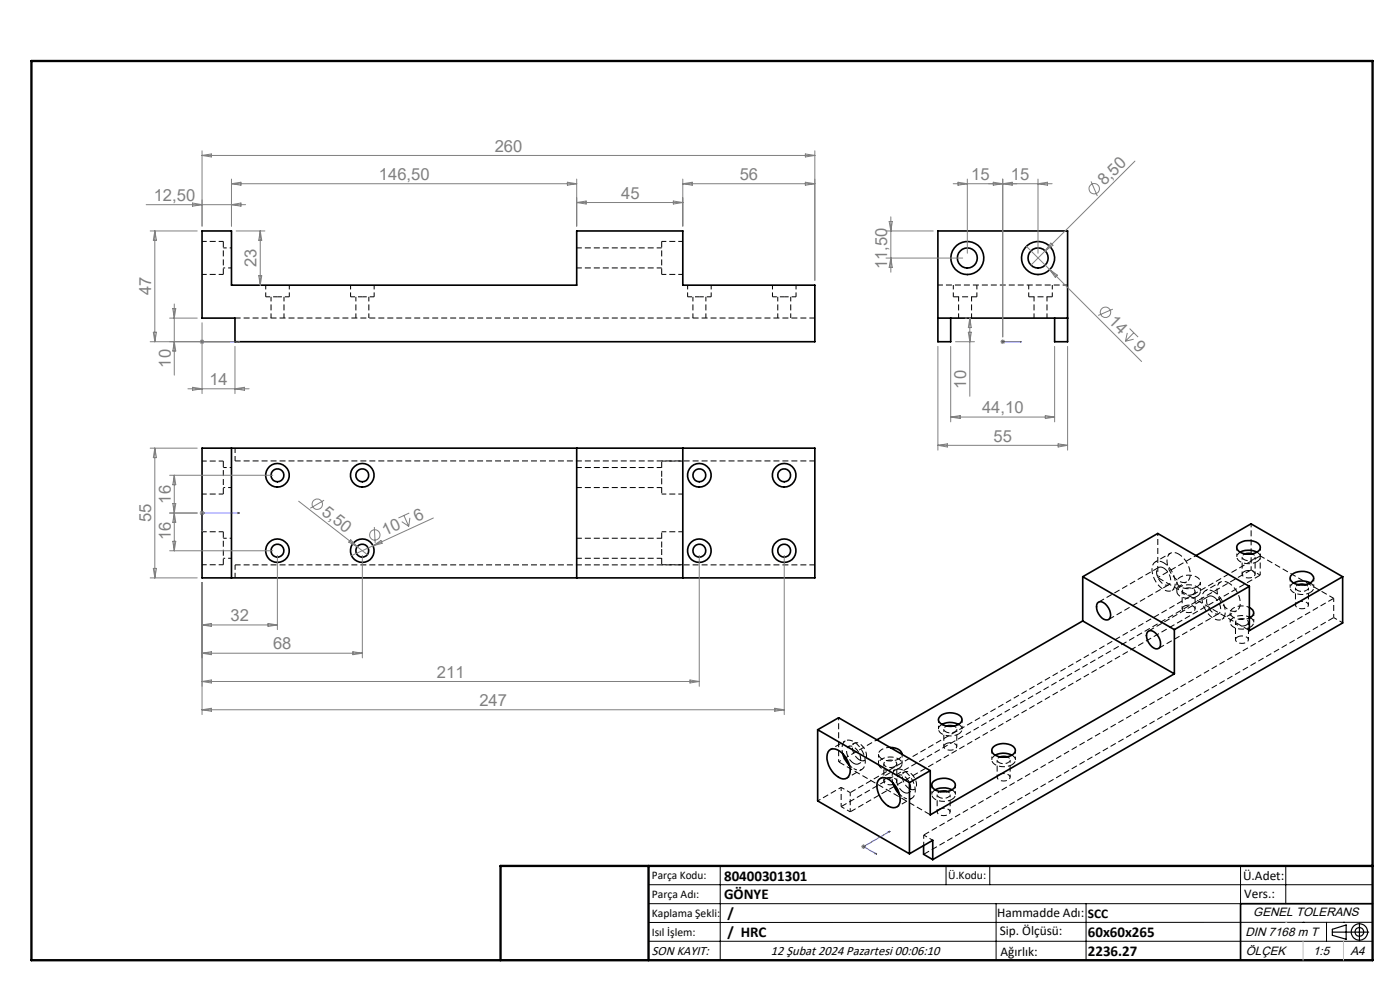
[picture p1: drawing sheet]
<svg xmlns="http://www.w3.org/2000/svg" width="297mm" height="210mm" viewBox="0 0 297 210" stroke-linecap="round" stroke-linejoin="round" font-family="sans-serif">
<path d="M172.9 67.5h-123M49.9 97.8h123M172.9 119.8h-123M246.9 120.5a2.87 2.87 0 0 1 1.3 3.3 1.33 1.33 0 0 1-2.1-.5 2.25 2.25 0 0 1-.3-2.9l.7-.1 .4 .2M253.9 124.5a1.12 1.12 0 0 0 .8-1.2 1.12 1.12 0 0 0-1-1 3.4 3.4 0 0 0-3.9 .7 1.37 1.37 0 0 0 1.3 1.8 4 4 0 0 0 2.8-.3M253.9 126.5a1.12 1.12 0 0 0 .8-1.2 1.12 1.12 0 0 0-1-1 3.4 3.4 0 0 0-3.9 .8 1.37 1.37 0 0 0 1.3 1.7 4 4 0 0 0 2.8-.3M257.5 126.6a2.87 2.87 0 0 1 1.3 3.4 1.33 1.33 0 0 1-2.1-.6 2.25 2.25 0 0 1-.3-2.9l.7-.1 .4 .2M181.1 161.9a.92 .92 0 0 0 1.1 .1 .92 .92 0 0 0 .4-1 2.87 2.87 0 0 0-2.3-2.8 1.33 1.33 0 0 0-.5 2.1 3.3 3.3 0 0 0 1.3 1.6M182.3 161.2a.92 .92 0 0 0 1.1 .1 .92 .92 0 0 0 .4-1 2.87 2.87 0 0 0-2.2-2.8 1.33 1.33 0 0 0-.6 2.1 3.3 3.3 0 0 0 1.3 1.6M190.6 163a1.12 1.12 0 0 0 .8-1.1 1.12 1.12 0 0 0-1-1 3.4 3.4 0 0 0-3.9 .7 1.37 1.37 0 0 0 1.3 1.7 4 4 0 0 0 2.8-.3M191.7 168a.92 .92 0 0 0 1.1 .1 .92 .92 0 0 0 .4-.9 2.87 2.87 0 0 0-2.3-2.8 1.33 1.33 0 0 0-.5 2 3.3 3.3 0 0 0 1.3 1.6M192.9 167.3a.92 .92 0 0 0 1.1 .1 .92 .92 0 0 0 .4-.9 2.87 2.87 0 0 0-2.2-2.9 1.33 1.33 0 0 0-.6 2.1 3.3 3.3 0 0 0 1.3 1.6" fill="none" stroke="#000" stroke-width=".21" stroke-dasharray="1.3 .6" stroke-dashoffset=".1" stroke-linecap="butt"/>
<g fill="none" stroke="#000" stroke-width=".21" stroke-dasharray="1.3 .6" stroke-linecap="butt">
<path d="M47.4 58.2v-7M140.4 51.2v7M202.2 63h5M218.2 63h5M47.4 104.8v-7M47.4 119.8v-7M235.2 131.4l12.7-7.3M245.8 120.4l-12.7 7.3M245.8 137.5l12.7-7.3M251.2 128.6a1.73 1.73 0 0 1 2.3 .5 1.61 1.61 0 0 1-2.7 .2l.1-.5 .3-.2M253.1 126l.4-.4a1.3 1.3 0 0 0-1.7-.9 .84 .84 0 0 0-.9 1.1 1.94 1.94 0 0 0 2.2 .2M256.4 126.5l-12.7 7.3"/>
<path d="M262.5 135.1a1.73 1.73 0 0 1 2.3 .6 1.61 1.61 0 0 1-2.7 .1l.1-.5 .3-.2M263.9 121.2a1.73 1.73 0 0 1 2.4 .6 1.61 1.61 0 0 1-2.8 .2l.2-.5 .2-.3M264.4 132.6l.4-.5a1.3 1.3 0 0 0-1.7-.8 .84 .84 0 0 0-.9 1 1.94 1.94 0 0 0 2.2 .3M265.4 120.9l-87 50.2M275.2 127.8a1.73 1.73 0 0 1 2.4 .5 1.61 1.61 0 0 1-2.7 .2l.1-.5 .2-.2M282.9 126.9l-86.9 50.2M282.9 131l-86.9 50.2M200.6 157.8a1.73 1.73 0 0 1 2.4 .5 1.61 1.61 0 0 1-2.7 .2l.1-.5 .2-.2M180.4 172.2l86.9-50.2M180.4 168.1l86.9-50.2M187.9 165.1a1.73 1.73 0 0 1 2.3 .6 1.61 1.61 0 0 1-2.7 .2v-.3l.4-.5M189.8 162.6l.4-.5a1.3 1.3 0 0 0-1.7-.8 .84 .84 0 0 0-.9 1 1.94 1.94 0 0 0 2.2 .3"/>
<path d="M199.2 171.7a1.73 1.73 0 0 1 2.4 .5 1.61 1.61 0 0 1-2.8 .2l.2-.5 .2-.2M211.9 164.3a1.73 1.73 0 0 1 2.4 .5 1.61 1.61 0 0 1-2.7 .2l.1-.5 .2-.2"/>
</g>
<g fill="none" stroke="#000" stroke-width=".21" stroke-dasharray="1.3 .6" stroke-dashoffset=".3" stroke-linecap="butt">
<path d="M42.9 58.2h4.5M47.4 51.2h-4.5M140.4 58.2h4.5M144.9 51.2h-4.5M56.4 63h2.5M56.4 60.5v2.5M57.5 63v4.5M58.9 63h2.5M60.2 67.5v-4.5M61.4 63v-2.5M74.4 63h2.5M74.4 60.5v2.5"/>
<path d="M75.5 63v4.5M76.9 63h2.5M78.2 67.5v-4.5M79.4 63v-2.5M145.9 63h2.5M145.9 60.5v2.5M147 63v4.5M148.4 63h2.5M149.7 67.5v-4.5M150.9 63v-2.5M163.9 63h2.5M163.9 60.5v2.5"/>
<path d="M165 63v4.5M166.4 63h2.5M167.7 67.5v-4.5M168.9 63v-2.5M202.2 60.5v2.5M203.4 63v4.5M206.1 67.5v-4.5M207.2 63v-2.5M218.2 60.5v2.5M219.4 63v4.5M222.1 67.5v-4.5M223.2 63v-2.5"/>
<path d="M47.4 97.8h-4.5M144.9 97.8h-4.5M42.9 104.8h4.5M42.9 119.8h4.5M47.4 112.8h-4.5M140.4 104.8h4.5M140.4 119.8h4.5M144.9 112.8h-4.5M263.1 117.1a1.12 1.12 0 0 0-.7 1.2 1.12 1.12 0 0 0 .9 1 4 4 0 0 0 3.4-.1M266.7 119.2a1.08 1.08 0 0 0 .7-1.1 1.08 1.08 0 0 0-.7-1M265.2 133a1.08 1.08 0 0 0 .8-1 1.08 1.08 0 0 0-.8-1M274.4 123.6a1.12 1.12 0 0 0-.7 1.2 1.12 1.12 0 0 0 1 1 4 4 0 0 0 3.3-.1"/>
<path d="M278 125.7a1.08 1.08 0 0 0 .7-1 1.08 1.08 0 0 0-.7-1.1M199.8 153.6a1.12 1.12 0 0 0-.7 1.2 1.12 1.12 0 0 0 1 1 4 4 0 0 0 3.3-.1M203.4 155.7a1.08 1.08 0 0 0 .7-1 1.08 1.08 0 0 0-.7-1.1M198.4 167.5a1.12 1.12 0 0 0-.7 1.2 1.12 1.12 0 0 0 .9 1 4 4 0 0 0 3.4-.1M202 169.6a1.08 1.08 0 0 0 .7-1.1 1.08 1.08 0 0 0-.7-1M211.1 160.2a1.12 1.12 0 0 0-.7 1.1 1.12 1.12 0 0 0 1 1 4 4 0 0 0 3.3-.1M214.7 162.2a1.08 1.08 0 0 0 .7-1 1.08 1.08 0 0 0-.7-1"/>
</g>
<path d="M122.4 56.8h18M140.4 52.6h-18M199 60.5h27.5M49.9 97.8v-2.8M140.4 99.2h-18M122.4 103.4h18M122.4 118.4h18M140.4 114.2h-18M267.3 117.9l15.6 9M49.9 122.5v-2.7" fill="none" stroke="#000" stroke-width=".21" stroke-dasharray="1.3 .6" stroke-dashoffset=".2" stroke-linecap="butt"/>
<path d="M47.4 56.8h1.7M49.1 52.6h-1.7M49.1 99.2h-1.7M47.4 103.4h1.7M47.4 118.4h1.7M49.1 114.2h-1.7" fill="none" stroke="#000" stroke-width=".21" stroke-dasharray="1.3 .6" stroke-dashoffset=".9" stroke-linecap="butt"/>
<g fill="none" stroke="#000" stroke-width=".35">
<path d="M42.9 49h6.2v11.5h73.2v-11.5h22.6v11.5h28v12h-123.1v-5h-6.9zM199 67.5h27.5M201.7 67.5v5h-2.7v-23.5h27.5v23.5h-2.8v-5M42.9 95.1h130v27.5h-130zM49.1 95.1v27.5M122.3 95.1v27.5M144.9 95.1v27.5M253.7 117.9l11.7-6.8 19.4 11.2M262.7 115.3a3.6 3.6 0 0 1 4.5 .2 1 1 0 0 1-.6 1.6 3.5 3.5 0 0 1-4-.4 .95 .95 0 0 1 .1-1.4zM263.1 117.1a4.2 4.2 0 0 1 3.5 0M264.1 117.5l.8-.1 .7 .1M229.7 131.7l-43.7 25.2"/>
<path d="M229.7 131.7l19.4 11.2M229.7 122.3l19.4 11.3M229.7 122.3l15.9-9.1 19.4 11.2M229.7 122.3v9.4M232.8 127.9a1.31 1.31 0 0 1 2 .6 2.26 2.26 0 0 1 .4 2.9 2.37 2.37 0 0 1-2.5-2.2zM243.4 134.1a1.31 1.31 0 0 1 2.1 .5 2.22 2.22 0 0 1 .3 2.9 1.86 1.86 0 0 1-2.1-1.2 2.38 2.38 0 0 1-.3-2.2zM249.1 133.6v9.3M265 128.9a1.15 1.15 0 0 1 1 1.1 1.15 1.15 0 0 1-1 1.1M265 124.4l-15.9 9.2M265 130.9l.2 .1M274 121.9a3.5 3.5 0 0 1 4.4 .2 1.21 1.21 0 0 1-.9 1.8 3.1 3.1 0 0 1-3.8-1l.1-.7zM274.4 123.7a3.9 3.9 0 0 1 3.6 0"/>
<path d="M275.4 124l.8-.1 .7 .1M284.8 122.3l-19.8 11.5v-9.4M284.8 122.3v9.8l-86.9 50.2M173.5 154.8l19.4 11.2M173.5 154.8v15.1l19.4 11.2M173.5 154.8l4.4-2.5 19.4 11.2M175.9 159.2a2.05 2.05 0 0 1 2.7 .5 4.8 4.8 0 0 1 1.6 4.7 1.41 1.41 0 0 1-2.3 .5 4.8 4.8 0 0 1-2.2-5.4zM178.8 159.8a5.8 5.8 0 0 0 1.4 2.6M188.8 158.6a2.26 2.26 0 0 1 2.5 1.4M199.5 151.9a3.5 3.5 0 0 1 4.4 .1 1.21 1.21 0 0 1-1 1.9 3.2 3.2 0 0 1-3.8-1v-.3zM199.8 153.7a3.9 3.9 0 0 1 3.5 0M200.8 154h1.5"/>
<path d="M210.7 158.4a3.5 3.5 0 0 1 4.5 .2 1.18 1.18 0 0 1-1 1.8 3.1 3.1 0 0 1-3.8-1l.1-.7zM249.1 142.9l-51.8 30v-9.4M186.5 165.3a1.98 1.98 0 0 1 2.7 .6 4.9 4.9 0 0 1 1.6 4.6 1.5 1.5 0 0 1-2.3 .5 5.4 5.4 0 0 1-2.4-5zM189.4 166l.5 1.2 .9 1.3M192.9 166v15.1M195.9 179.4v1.8l2 1.1M197.3 163.5l-4.4 2.5M198 165.8a3.6 3.6 0 0 1 4.5 .1 1 1 0 0 1-.6 1.6 3.5 3.5 0 0 1-4-.4 .95 .95 0 0 1 .1-1.3zM198.4 167.5a4.2 4.2 0 0 1 3.5 0M199.4 167.9l.8-.1 .7 .1M211.1 160.2a3.9 3.9 0 0 1 3.6 0M212.2 160.5h1.4"/>
<path d="M192.9 181.1l5-2.8v4M291.2 191.7h-28v12"/>
<circle cx="205.2" cy="54.7" r="2.13"/>
<circle cx="205.2" cy="54.7" r="3.5"/>
<circle cx="220.2" cy="54.7" r="2.14"/>
<circle cx="220.2" cy="54.7" r="3.5"/>
<circle cx="58.9" cy="116.8" r="1.38"/>
<circle cx="58.9" cy="116.8" r="2.5"/>
<circle cx="58.9" cy="100.8" r="2.5"/>
<circle cx="58.9" cy="100.8" r="1.37"/>
<circle cx="76.8" cy="116.8" r="1.38"/>
<circle cx="76.9" cy="116.8" r="2.5"/>
<circle cx="76.9" cy="100.8" r="2.5"/>
<circle cx="76.9" cy="100.8" r="1.37"/>
<circle cx="148.4" cy="116.8" r="1.38"/>
<circle cx="148.4" cy="116.8" r="2.5"/>
<circle cx="148.4" cy="100.8" r="2.5"/>
<circle cx="148.4" cy="100.8" r="1.37"/>
<circle cx="166.3" cy="116.8" r="1.38"/>
<circle cx="166.4" cy="116.8" r="2.5"/>
<circle cx="166.4" cy="100.8" r="2.5"/>
<circle cx="166.4" cy="100.8" r="1.37"/>
</g>
<path d="M140.4 97.8v3.5M140.4 101.3v3.5M140.4 116.3v3.5M140.4 112.8v3.5" fill="none" stroke="#000" stroke-width=".21" stroke-dasharray="1.3 .6" stroke-dashoffset="-.2" stroke-linecap="butt"/>
<g fill="none" stroke="#000" stroke-width=".21" stroke-dasharray="1.3 .6" stroke-dashoffset=".5" stroke-linecap="butt">
<path d="M265.4 111.1v9.8M267.3 117.9v4.1M265.1 130.9a3.5 3.5 0 0 0-4 .7 1.37 1.37 0 0 0 1.3 1.7 4 4 0 0 0 2.8-.3M267.3 122l-1.9-1.1M282.9 126.9v4.1M284.9 132.1l-2-1.1M178.4 167v4.1M180.2 162.4l.9 .6M180.4 168.1v4.1M180.4 172.2l-2-1.1M180.4 168.1l-2-1.1M181.1 163a1.53 1.53 0 0 0 1.8 .2 1.53 1.53 0 0 0 .7-1.7 5.2 5.2 0 0 0-3.2-4.5 1.42 1.42 0 0 0-1.8 1.6l.2 1.2"/>
<path d="M190.8 168.5l.9 .7M191.7 169.2a1.53 1.53 0 0 0 1.8 .1 1.53 1.53 0 0 0 .7-1.7 5.2 5.2 0 0 0-3.2-4.5 1.42 1.42 0 0 0-1.8 1.6l.2 1.3M196 179.4v-2.3M197.9 178.2l-1.9-1.1"/>
</g>
<g fill="none" stroke="#000" stroke-width=".21" stroke-dasharray="1.3 .6" stroke-dashoffset=".7" stroke-linecap="butt">
<path d="M245.6 113.1v9.4M248.3 117.3l-3.2 1.9M263.5 118.1v3.7M264.1 117.5a.64 .64 0 0 0-.5 .9 1.94 1.94 0 0 0 2.3 .3M245.6 122.5l8.2-4.7M248.6 125.2l3.2-1.8M250.8 125.5v3.7M253.5 129.2v-3.7M258.9 123.5l-3.2 1.8M259.2 131.4l3.2-1.9M262.1 132v3.7M264.8 135.7v-3.7"/>
<path d="M266.3 121.8v-3.7M274.8 124.7v3.6M275.4 124a.64 .64 0 0 0-.5 1 1.94 1.94 0 0 0 2.3 .2M277.6 128.3v-3.6M177.9 152.2v9.4M179.3 157.1l-3.1 1.9M181.3 157.6l-1.3 .7M200.2 154.7v3.6M200.8 154a.64 .64 0 0 0-.5 1 1.94 1.94 0 0 0 2.3 .2M203 158.3v-3.6M177.9 161.6l8.1-4.7M179.7 165l3.1-1.8"/>
<path d="M182.2 162l1.2-.7M187.5 162v3.7M190 163.3l-3.2 1.8M190.2 165.7v-3.7M190.3 171.2l3.2-1.9M190.6 161a1.2 1.2 0 0 0 .8-1M191.9 163.7l-1.3 .8M192.8 168.1l1.2-.7M198.8 168.5v3.7M199.4 167.9a.64 .64 0 0 0-.5 .9 1.94 1.94 0 0 0 2.3 .3M201.6 172.2v-3.7M211.5 161.2v3.7"/>
<path d="M212.2 160.5l-.1 .1a.64 .64 0 0 0-.5 .9 1.94 1.94 0 0 0 2.3 .3M214.3 164.9v-3.7"/>
</g>
<path d="M246.9 119.4a4.9 4.9 0 0 1 2.2 5.4 1.59 1.59 0 0 1-2.5 .1 5.1 5.1 0 0 1-2.1-5 1.46 1.46 0 0 1 2.4-.5M250 117.5a4.9 4.9 0 0 1 2.3 5.4 1.59 1.59 0 0 1-2.5 .2 5.1 5.1 0 0 1-2.1-5.1 1.46 1.46 0 0 1 2.3-.5M257.5 125.5a4.9 4.9 0 0 1 2.2 5.4 1.59 1.59 0 0 1-2.5 .1 5.1 5.1 0 0 1-2.1-5 1.46 1.46 0 0 1 2.4-.5M260.6 123.6a4.9 4.9 0 0 1 2.3 5.4 1.59 1.59 0 0 1-2.5 .2 5.1 5.1 0 0 1-2.1-5 1.46 1.46 0 0 1 2.3-.6M188.9 158.5h-.2a2.22 2.22 0 0 0-2.3 1.4 1.88 1.88 0 0 0 2 1.5 3.8 3.8 0 0 0 2.2-.4" fill="none" stroke="#000" stroke-width=".21" stroke-dasharray="1.3 .6" stroke-dashoffset=".4" stroke-linecap="butt"/>
<path d="M245.6 122.5l19.5 11.2M177.9 161.6l19.5 11.2" fill="none" stroke="#000" stroke-width=".21" stroke-dasharray="1.3 .6" stroke-dashoffset="-.1" stroke-linecap="butt"/>
<g fill="none" stroke="#000" stroke-width=".21" stroke-dasharray="1.3 .6" stroke-dashoffset=".6" stroke-linecap="butt">
<path d="M262.4 116.1v2M267.4 118.1v-2M249.7 123.4v2.1M254.7 125.5v-2.1M261 130v2M265.1 128.9a3.5 3.5 0 0 0-4 .6 1.37 1.37 0 0 0 1.3 1.8 4.1 4.1 0 0 0 2.7-.2M266 132v-2M273.7 122.6v2.1M278.7 124.7v-2.1M186.4 160v2M199.1 152.6v2.1M204.1 154.7v-2.1"/>
<path d="M210.4 159.2v2M173.5 169.9l4.9-2.9M191.4 162v-2M197.7 166.5v2M202.7 168.5v-2M215.4 161.2v-2"/>
</g>
<path d="M265.9 118.7l.4-.5a.78 .78 0 0 0-.7-.7M277.2 125.2l.4-.4a.78 .78 0 0 0-.6-.8M202.6 155.2l.4-.4a.78 .78 0 0 0-.6-.8M201.2 169.1l.4-.5a.78 .78 0 0 0-.7-.7M213.9 161.8l.4-.5a.78 .78 0 0 0-.6-.8" fill="none" stroke="#000" stroke-width=".21" stroke-dasharray="1.3 .6" stroke-dashoffset=".8" stroke-linecap="butt"/>
<g fill="none" stroke="#808080" stroke-width=".21">
<path d="M42.9 32v16M42.9 33h130M42.9 33l1.9-.3v.6zM49.1 39h73.2M49.1 38v10M49.1 39l2-.3v.6zM120.4 38.7l1.9 .3-1.9 .3zM122.3 38v10M144.9 39h28M144.9 38v10M144.9 39l2-.3v.6zM170.9 32.7l2 .3-2 .3z"/>
<path d="M170.9 38.7l2 .3-2 .3zM172.9 32v27.5M203.2 38.7l2 .3-2 .3zM205.2 38v15.7M210.7 38.7l4 .6v-.6l-4 .6zM212.7 38v33.5M220.2 38v15.7M220.2 39l2-.3v.6zM223.2 39h-21M231.5 38.5l1.3 3.1M240.8 34.2l-22.1 22M31 43.4h21.1"/>
<path d="M31.9 49h9.9M32.8 49v23.5M32.8 49l.4 2h-.7zM40.9 43.1l2 .3-2 .3zM49.1 43.4l2-.3v.6zM50.1 49h6.1M54.9 58.5h.6l-.3 2zM55.2 49l.3 2h-.6zM55.2 49v11.5M122.3 43h22.6M122.3 43l2.1-.4v.7zM142.8 42.6l2.1 .4-2.1 .3z"/>
<path d="M188 49h10M188 54.7h16.2M188.6 47h.7l-.3 2zM189 46v11.7M189 54.7l.3 2h-.7zM217.7 52.2l24.5 24.5M222.7 57.2l1.6 1.2-.4 .4zM222.9 51.6l.5 .4-1.7 1.2zM31.9 72.5h17M32.5 70.5h.7l-.4 2zM36 67.5h5.8M36.7 65.5h.6l-.3 2z"/>
<path d="M37 64.5v15.1M37 72.5l.3 2h-.6zM42.5 72.1l.7 .7M42.9 68.5v15M43.2 72.1l-.7 .7M49.8 73.5v10M199 73.5v22M201.7 73.5v16M202.7 72.5h4M204.8 67.5h.3M205.4 70.5h.7l-.4 2zM205.7 67.5v16.6"/>
<path d="M205.7 67.5l.4 2h-.7zM212.2 72.5h1M212.4 72.1l.7 .7M212.7 72v1M213.1 72.1l-.7 .7M223.7 73.5v16M226.5 73.5v22M236.1 65.6l-3.1 1.3M239.1 70.6l-.3 1.8M239.6 69.7l1.8 1.8M240.5 72l-1.7 .4M240.5 70.6l-1.7 1.8"/>
<path d="M31.9 95.1h9.9M32.8 95.1v27.5M32.8 95.1l.4 2h-.7zM39.9 82.5h12.9M40.9 82.2l2 .3-2 .3zM49.8 82.5l2.1-.3v.6zM199 94.5h27.5M199 94.5l2-.4v.7zM201.7 88.5h22M201.7 88.5l2-.3v.6zM221.8 88.2l1.9 .3-1.9 .3zM224.5 94.1l2 .4-2 .3z"/>
<path d="M36 108.8h5.8M36 100.8h21.9M36 116.8h21.9M36.7 106.8h.6l-.3 2zM36.7 114.8h.6l-.3 2zM37 100.8v16M37 100.8l.3 2h-.6zM37 108.8l.3 2h-.6zM42.4 108.8h1M42.5 108.5l.7 .7M42.9 108.3v1M43.2 108.5l-.7 .7"/>
<path d="M58.8 117.8v15.8M63.4 106.3l12.4 9.7M68.8 106.1l-3 1.7M74.4 114.5l1.4 1.5-1.8-1zM75.8 116l2.1 1.6M76.9 117.8v21.8M79.1 115.8l1.7-1.2 .3 .6zM79.4 111.8l.2 3.4M85.2 110.7l1.5 .9M85.7 109.4l1 2.2M86.8 108.8l-2.3 1.1M87 109.8l-.3 1.8"/>
<path d="M91.9 109.9l-17.3 8M148.3 117.8v27.8M166.4 117.8v33.8M31.9 122.6h9.9M32.5 120.6h.7l-.4 2zM42.9 123.6v28M42.9 132.6l1.9-.4v.7zM42.9 138.6l1.9-.4v.7zM42.9 132.6h15.9M42.9 138.6h34M56.9 132.2l1.9 .4-1.9 .3zM74.9 138.2l2 .4-2 .3z"/>
<path d="M42.9 150.6l1.9-.4v.7zM42.9 150.6h123.5M42.9 144.6l1.9-.4v.7zM42.9 144.6h105.4M146.4 144.2l1.9 .4-1.9 .3zM164.4 150.2l2 .4-2 .3zM182.7 179.6h1M182.8 179.2l.8 .7M183.2 179.1v1M183.6 179.2l-.8 .7"/>
<circle cx="232.1" cy="40" r="1.11"/>
<circle cx="234.5" cy="66.2" r="1.1"/>
<circle cx="67.3" cy="106.9" r="1.11"/>
<circle cx="79.5" cy="113.5" r="1.1"/>
</g>
<g fill="none" stroke="#000" stroke-width=".25">
<path d="M282.6 197.7h7.8M282.6 197.1l3-.9v3l-3-.8zM288.4 195.8v3.8M106.2 203.7h185"/>
<circle cx="288.4" cy="197.7" r="1.74"/>
<circle cx="288.4" cy="197.7" r=".93"/>
</g>
<g fill="none" stroke="#00f" stroke-width=".21">
<path d="M42.8 72.5h.2zM42.9 72.5h.1M42.9 72.5h7.9M50.8 72.5h-.4h.4M212.6 72.5h.2zM212.7 72.5h.1M212.7 72.5h4M216.7 72.5h-.4h.4M42.8 112.4h.2l-.1 .4zM50.4 108.7l.4 .1-.4 .1zM50.8 108.8h-7.9v4M188.5 176.5l.3-.2-.2 .2z"/>
<path d="M188.8 176.3l-5.6 3.3 2.8 1.6M185.7 181.1l.1-.1 .2 .2z"/>
</g>
<g fill="none" stroke="#000" stroke-width=".21">
<path d="M137.6 187.7h153.6M137.6 191.7h153.6M137.6 199.7h153.6M152.8 183.7v20M200.7 183.7v4M210 183.7v4M211.3 191.7v12M230.4 191.7v12M263.2 183.7v20M272.8 183.7v8M276.4 195.6h.1M281.4 195.6v4.1"/>
<path d="M285 195.6h.1M291.2 195.6l-153.6 .1"/>
</g>
<path d="M6.7 12.9h284.5v190.8h-284.5zM137.6 183.7v20M291.2 183.7h-185v20" fill="none" stroke="#000" stroke-width=".5"/>
<path d="M276.4 199.7v4M285 199.7v4" fill="none" stroke="#c0c0c0" stroke-width=".21"/>
<path d="M272.8 195.6h.1" fill="none" stroke="#c0c0c0" stroke-width=".25"/>
<g fill="#00f">
<path d="M42.8 72.5h.2zM50.4 72.5h.4z"/>
<path d="M42.8 112.4h.2l-.1 .4zM50.4 108.7l.4 .1-.4 .1z"/>
<path d="M216.3 72.5h.4zM212.6 72.5h.2zM185.7 181.1l.1-.1 .2 .2zM188.5 176.5l.3-.2-.2 .2z"/>
</g>
<g font-size="3.5" fill="#808080">
<text x="105" y="32.2">260</text>
<text x="80.4" y="38.2">146,50</text>
<text x="156.9" y="38.2">56</text>
<text x="206" y="38.2">15</text>
<text x="214.4" y="38.2">15</text>
<text x="234.3" y="39.6" transform="rotate(-45 234.3 39.6)">8,50</text>
<text x="32.6" y="42.6">12,50</text>
<text x="131.8" y="42.1">45</text>
<text x="54.4" y="56.6" transform="rotate(-90 54.4 56.6)">23</text>
<text x="188.2" y="57.1" transform="rotate(-90 188.2 57.1)">11,50</text>
<text x="32.1" y="62.7" transform="rotate(-90 32.1 62.7)">47</text>
<text x="235" y="68.4" transform="rotate(45 235 68.4)">14</text>
<text x="36.2" y="78" transform="rotate(-90 36.2 78)">10</text>
<text x="240.3" y="73.6" transform="rotate(45 240.3 73.6)">9</text>
<text x="44.4" y="81.7">14</text>
<text x="205" y="82.5" transform="rotate(-90 205 82.5)">10</text>
<text x="208.3" y="87.7">44,10</text>
<text x="210.8" y="93.7">55</text>
<text x="36.2" y="106.8" transform="rotate(-90 36.2 106.8)">16</text>
<text x="32.1" y="110.7" transform="rotate(-90 32.1 110.7)">55</text>
<text x="68" y="109" transform="rotate(38 68 109)">5,50</text>
<text x="81.7" y="113.8" transform="rotate(-25 81.7 113.8)">10</text>
<text x="88.4" y="110.7" transform="rotate(-25 88.4 110.7)">6</text>
<text x="36.2" y="114.6" transform="rotate(-90 36.2 114.6)">16</text>
<text x="48.9" y="131.8">32</text>
<text x="57.9" y="137.8">68</text>
<text x="92.7" y="143.8">211</text>
<text x="101.7" y="149.8">247</text>
</g>
<g font-size="3.2">
<text x="153.6" y="190.8">GÖNYE</text>
<text x="153.6" y="186.8">80400301301</text>
<text x="154.3" y="194.8">/</text>
<text x="154.3" y="198.8">/ HRC</text>
<text x="230.8" y="198.7">60x60x265</text>
<text x="230.8" y="202.8">2236.27</text>
</g>
<g font-size="2.8">
<text x="263.7" y="186.7">Ü.Adet:</text>
<text x="263.9" y="190.5">Vers.:</text>
<text x="211.5" y="194.5">Hammadde Adı:</text>
<text x="230.8" y="194.7">SCC</text>
<text x="138.3" y="202.6">SON KAYIT:</text>
<text x="163.6" y="202.6">12 Şubat 2024 Pazartesi 00:06:10</text>
<text x="212.1" y="198.4">Sip. Ölçüsü:</text>
<text x="212.2" y="202.7">Ağırlık:</text>
</g>
<g font-size="2.6">
<text x="265.9" y="194.4">GENEL TOLERANS</text>
<text x="264.2" y="198.5">DIN 7168 m T</text>
<text x="264.3" y="202.6">ÖLÇEK</text>
<text x="278.5" y="202.6">1:5</text>
<text x="286.5" y="202.6">A4</text>
</g>
<g font-size="2.5">
<text x="138.3" y="186.4">Parça Kodu:</text>
<text x="138.3" y="190.5">Parça Adı:</text>
<text x="201.2" y="186.5">Ü.Kodu:</text>
<text x="138.3" y="194.5">Kaplama Şekli:</text>
<text x="138.3" y="198.6">Isıl İşlem:</text>
</g>
</svg>
